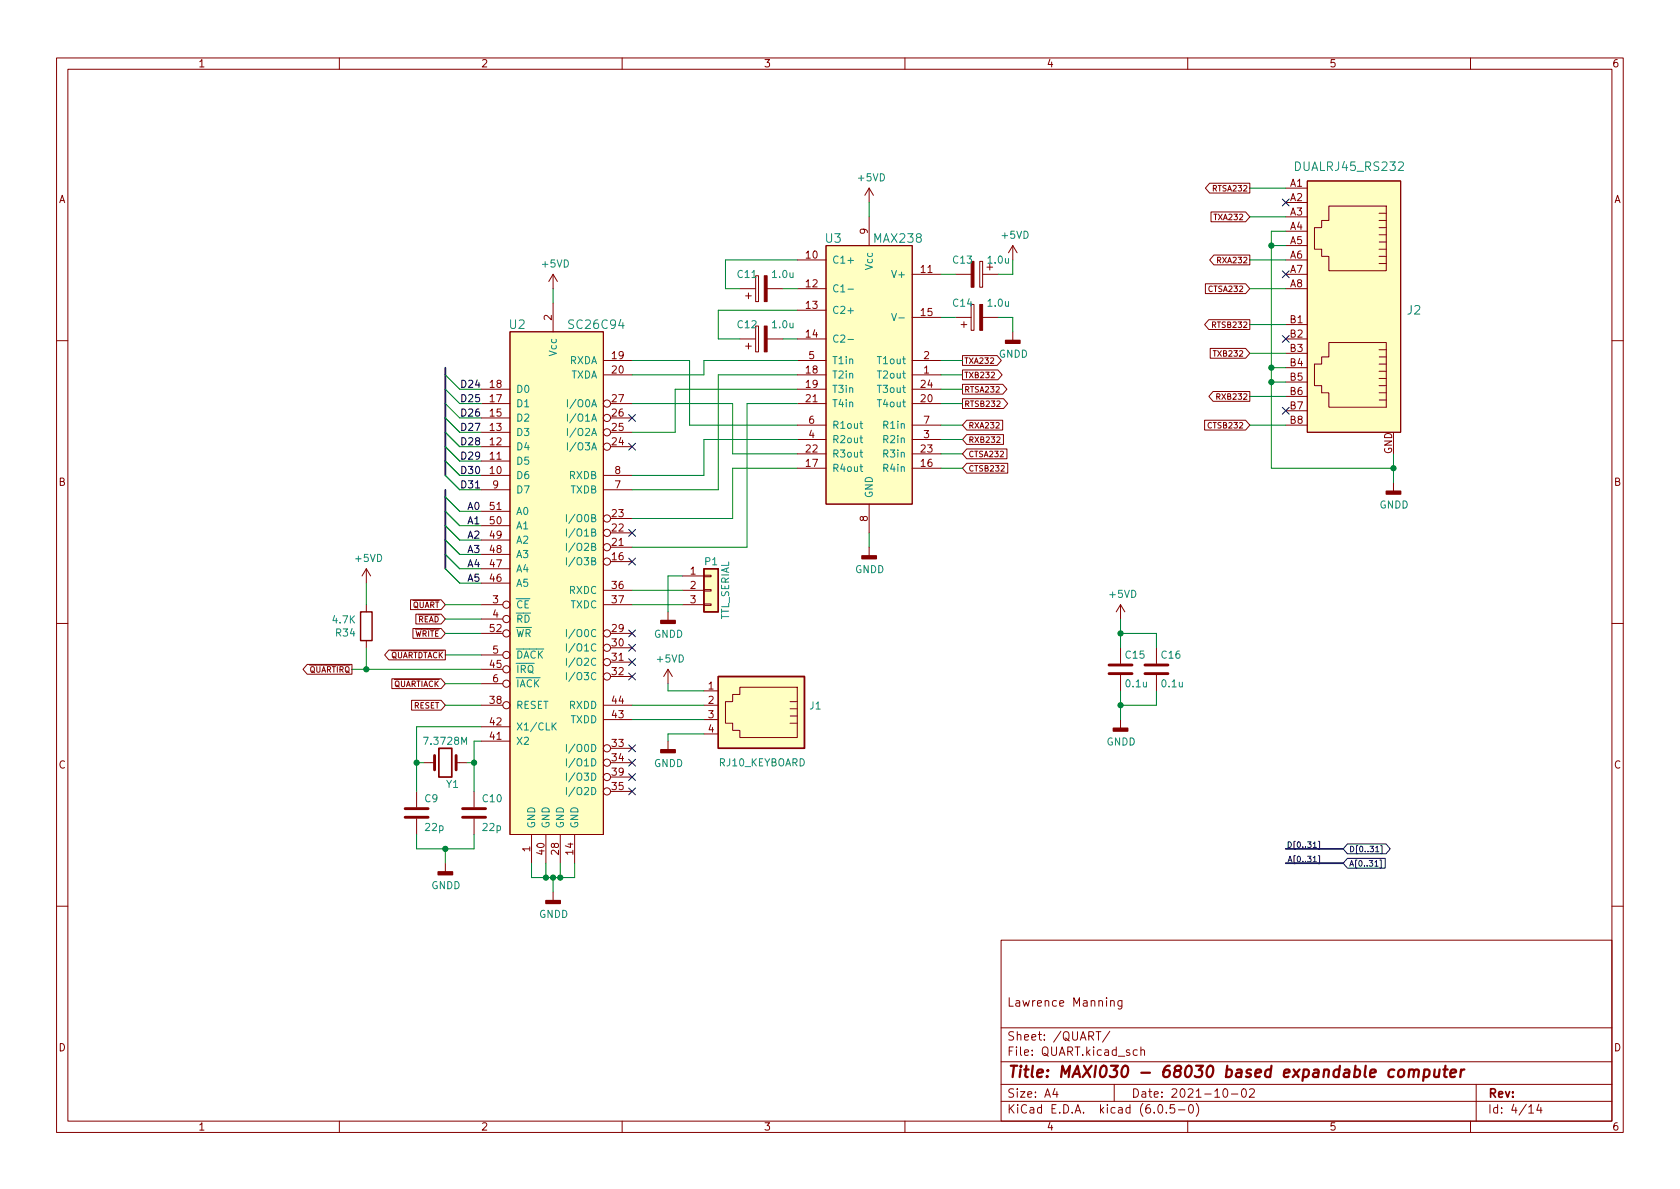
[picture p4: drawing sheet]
<svg xmlns="http://www.w3.org/2000/svg" width="297mm" height="210mm" viewBox="0 0 297 210" stroke-linecap="round" stroke-linejoin="round" font-family="sans-serif">
<g fill="none" stroke="#840000" stroke-width=".18">
<path d="M10 10.2h277v190.1h-277zM12 12.2h273v186.1h-273zM60 10.2v2M110 10.2v2M160 10.2v2M210 10.2v2M260 10.2v2M153.7 33.3v2.5M153.7 38.3v5.1M153.7 33.3l-.8 1.2M153.7 33.3l.7 1.2M213.9 32.4h7.1v1.7h-7.1l-.8-.8z"/>
<path d="M214.1 37.5h6.1l.8 .8-.8 .9h-6.1zM227.3 33.3h3.8M227.3 35.8h3.8M227.3 38.3h3.8M231.1 32h16.5v44.4h-16.5zM234.9 36.4h10.2v11.5h-10.2v-2.6h-1.2v-1.2h-1.3v-3.8h1.3v-1.3h1.2zM243.8 37.7h1.3M243.8 39h1.3M90.2 58.7h16.5v88.9h-16.5zM97.8 48.5v2.5M97.8 53.6v5.1M97.8 48.5l-.8 1.3"/>
<path d="M97.8 48.5l.8 1.3M130.8 51h2.8M130.8 59.9h2.8M131.8 52.3h1M132.3 51.8v1M133.6 48.8h.5v4.5h-.5zM133.6 57.7h.5v4.5h-.5zM135.6 51h2.8M135.6 59.9h2.8M141 46h5M141 51h5M141 54.9h5"/>
<path d="M141 59.9h5M146 43.4h15.3v45.7h-15.3zM161.3 56.1h5.1M161.3 48.5h5.1M168.9 56.1h2.8M168.9 48.5h2.8M169.9 57.4h1M170.4 56.9v1M171.7 53.8h.5v4.6h-.5zM173.2 46.2h.5v4.6h-.5zM173.7 56.1h2.8M173.7 48.5h2.8"/>
<path d="M175 46.7v1M179.1 43.4v2.6M179.1 58.7v1.5M179.1 43.4l-.8 1.3M179.1 43.4l.7 1.3M213.1 50.2h7.1l.8 .8-.8 .9h-7.1zM213.7 56.5h7.3v1.8h-7.3l-.7-.9zM214.6 45.1h6.4v1.7h-6.4l-.7-.8zM227.3 57.4h3.8M227.3 48.5h3.8M227.3 46h3.8M227.3 51h3.8"/>
<path d="M227.3 59.9h3.8M227.3 40.9h3.8M227.3 43.4h3.8M243.8 40.3h1.3M243.8 41.5h1.3M243.8 42.8h1.3M243.8 44.1h1.3M243.8 45.3h1.3M243.8 46.6h1.3M10 60.2h2M85.1 79h5.1M85.1 76.4h5.1"/>
<path d="M85.1 73.9h5.1M85.1 71.4h5.1M85.1 68.8h5.1M106.7 63.7h5.1M106.7 66.3h5.1M107.9 79h3.9M107.9 76.4h3.9M107.9 73.9h3.9M107.9 71.4h3.9M131.8 61.2h1M132.3 60.7v1M141 71.4h5"/>
<path d="M141 68.8h5M141 63.7h5M141 66.3h5M141 77.7h5M141 75.2h5M161.3 71.4h5.1M161.3 68.8h5.1M161.3 63.7h5.1M161.3 66.3h5.1M161.3 77.7h5.1M161.3 75.2h5.1M170.2 65.4h6.2l.8 .9-.8 .9h-6.2z"/>
<path d="M170.2 62.9h6.1l.7 .8-.7 .9h-6.1zM170.2 68h7.1l.7 .8-.7 .9h-7.1zM170.2 70.5h7.2l.8 .9-.8 .8h-7.2zM170.9 76.9h6.5v1.7h-6.5l-.7-.9zM170.9 74.3h6.4v1.7h-6.4l-.7-.8zM170.9 79.4h7.1v1.7h-7.1l-.7-.8zM175.3 65.9l.3-.1 .2 .3-.6 .7h.6M176.2 77.3l.4-.1 .2 .3-.6 .7h.6M176.3 71l.3-.1 .2 .3-.6 .7h.6M213 74.3h7.2l.8 .9-.8 .8h-7.2zM214 61.6h6.2l.8 .9-.8 .8h-6.2zM214.5 69.2h6.5v1.8h-6.5l-.8-.9z"/>
<path d="M215.1 70.1h.5l.1-.4-.6-.1v1M227.3 75.2h3.8M227.3 62.5h3.8M227.3 65h3.8M227.3 67.6h3.8M227.3 70.1h3.8M227.3 72.6h3.8M234.9 60.6h10.2v11.4h-10.2v-2.5h-1.2v-1.3h-1.3v-3.8h1.3v-1.3h1.2zM243.8 61.8h1.3M243.8 63.1h1.3M243.8 64.4h1.3M243.8 65.7h1.3"/>
<path d="M243.8 66.9h1.3M243.8 68.2h1.3M243.8 69.5h1.3M243.8 70.7h1.3M246.4 76.4v3.9M285 60.2h2M85.1 84.1h5.1M85.1 81.5h5.1M85.1 98h5.1M85.1 95.5h5.1M85.1 93h5.1M85.1 90.4h5.1"/>
<path d="M85.1 86.6h5.1M106.7 84.1h5.1M106.7 86.6h5.1M107.9 99.3h3.9M107.9 96.8h3.9M107.9 94.2h3.9M107.9 91.7h3.9M141 82.8h5M141 80.3h5M153.7 89.1v5.1M153.7 96.8v1.5M161.3 82.8h5.1"/>
<path d="M161.3 80.3h5.1M170.9 81.9h7.3v1.8h-7.3l-.7-.9zM177 82.4l.4-.1 .2 .3-.6 .7h.6M246.4 85.3v1.6M10 110.2h2M54.3 117.5h7.9v1.7h-7.9l-.7-.8zM64.8 100.6v2.5M64.8 106.9v1.3M64.8 113.3v1.2M64.8 100.6l-.8 1.2M64.8 100.6l.7 1.2M68.8 115h9.9v1.7h-9.9l-.8-.9z"/>
<path d="M72.6 106.1h5.4l.7 .8-.7 .9h-5.4zM73 111.1h5l.7 .9-.7 .9h-5zM73.5 108.6h4.5l.7 .9-.7 .8h-4.5zM85.1 112h3.8M85.1 106.9h3.8M85.1 109.5h3.8M85.1 118.4h3.8M85.1 103.1h5.1M85.1 100.6h5.1M85.1 115.8h3.8M106.7 106.9h5.1M106.7 104.4h5.1"/>
<path d="M107.9 112h3.9M107.9 114.5h3.9M107.9 117.1h3.9M107.9 119.6h3.9M118.1 118.4l-.8 1.2M118.1 108.2v1.5M118.1 118.4v2.5M118.1 118.4l.8 1.2M120.6 106.9h3.9M120.6 104.4h3.9M120.6 101.8h3.9M124.5 106.8h1.2v.3h-1.2z"/>
<path d="M124.5 104.3h1.2v.2h-1.2zM124.5 101.7h1.2v.3h-1.2zM198.1 106.9v2.6M198.1 114.5v2.8M198.1 119.4v2.8M198.1 106.9l-.7 1.3M198.1 106.9l.8 1.3M204.5 114.5v2.8M204.5 119.4v2.8M285 110.2h2M69.3 120h8.7l.7 .9-.7 .9h-8.7zM72.8 123.8h5.2l.7 .9-.7 .9h-5.2z"/>
<path d="M73.7 139.9v2.8M74.9 134.9h1.9M80.6 134.9h1.9M83.8 139.9v2.8M85.1 124.7h3.8M85.1 131.1h5.1M85.1 128.5h5.1M85.1 120.9h3.8M106.7 124.7h5.1M106.7 127.2h5.1M107.9 132.3h3.9M107.9 134.9h3.9"/>
<path d="M107.9 139.9h3.9M107.9 137.4h3.9M118.1 131.1v1.5M124.5 122.2h2.5M124.5 124.7h2.5M124.5 127.2h2.5M124.5 129.8h2.5M128.3 124.1h1.2v-1.3h1.3v-1.3h10.2v8.9h-10.2v-1.2h-1.3v-1.3h-1.2zM139.7 124.1h1.3M139.7 125.3h1.3M139.7 126.6h1.3M139.7 127.9h1.3"/>
<path d="M198.1 127.2v1.6M73.7 144.8v2.8M78.7 152.6v1.6M83.8 144.8v2.8M94 147.6v5M96.5 147.6v5M97.8 157.7v1.6M99.1 147.6v5M101.6 147.6v5M10 160.2h2M177 166.3h108v32h-108zM196.4 177.1l.2-.2 .3 .1 .1 .9"/>
<path d="M196.4 176.9v1M198.4 176.9v1.2l-.3 .3h-.4M198.4 177l-.5-.1-.3 .3v.4l.2 .3h.6M285 160.2h2M60 198.3v2M110 198.3v2M160 198.3v2M177 194.8h108M177 191.8h108M177 187.8h108M177 181.8h108M186.5 192.5l-.4 1h1"/>
<path d="M186.9 193v1M193.8 182.4h.8M194.2 182.4v1.5M196.2 182.4l-1.3 1.9M197 191.8v3M201.1 185.7l-.5-.1-.2 .3v.4l.1 .3h.6M201.7 185.8l.2-.2 .4 .1 .1 .9M201.7 185.1v1.5M204.9 195.4l.2-.1a.81 .81 0 0 1 .6 .7 .81 .81 0 0 1-.3 .8h-.2a.81 .81 0 0 1-.6-.6 .81 .81 0 0 1 .3-.8zM206.2 196.7v.1M207.6 195.3h-.7v.7l.2-.1 .5 .1 .1 .2-.1 .5-.2 .1-.5-.1M208.4 196.3h1.1"/>
<path d="M210 198.3v2M210.4 195.4l.1-.1a.81 .81 0 0 1 .6 .7 .81 .81 0 0 1-.3 .8h-.2a.81 .81 0 0 1-.5-.6 .81 .81 0 0 1 .3-.8zM211.5 195.1a1.72 1.72 0 0 1 0 2.3M216.4 192.6l.2-.1a.81 .81 0 0 1 .6 .7 .81 .81 0 0 1-.3 .8h-.2a.81 .81 0 0 1-.6-.6 .81 .81 0 0 1 .3-.8zM217.7 193.5h1.2M219.7 192.6l.2-.1a.81 .81 0 0 1 .5 .7 .81 .81 0 0 1-.3 .8h-.1a.81 .81 0 0 1-.6-.6 .81 .81 0 0 1 .3-.8zM220.9 192.7l.6-.2 .2 .2 .1 .3-.9 1h.9M260 198.3v2M261 191.8v6.5M270.3 195.8l.4-.5v1.5M270.3 196.8h.9M272.1 195.3l-.4 1h.9"/>
<path d="M272.4 195.8v1"/>
<circle cx="107.3" cy="73.9" r=".63"/>
<circle cx="107.3" cy="76.4" r=".63"/>
<circle cx="107.3" cy="71.4" r=".63"/>
<circle cx="107.3" cy="79" r=".63"/>
<circle cx="107.3" cy="99.3" r=".63"/>
<circle cx="107.3" cy="96.8" r=".63"/>
<circle cx="107.3" cy="94.2" r=".63"/>
<circle cx="107.3" cy="91.7" r=".63"/>
<circle cx="89.5" cy="112" r=".63"/>
<circle cx="89.5" cy="118.4" r=".63"/>
<circle cx="89.5" cy="115.8" r=".63"/>
<circle cx="89.5" cy="106.9" r=".63"/>
<circle cx="89.5" cy="109.5" r=".63"/>
<circle cx="107.3" cy="112" r=".63"/>
<circle cx="107.3" cy="119.6" r=".63"/>
<circle cx="107.3" cy="114.5" r=".63"/>
<circle cx="107.3" cy="117.1" r=".63"/>
<circle cx="89.5" cy="124.7" r=".63"/>
<circle cx="89.5" cy="120.9" r=".63"/>
<circle cx="107.3" cy="132.3" r=".63"/>
<circle cx="107.3" cy="134.9" r=".63"/>
<circle cx="107.3" cy="139.9" r=".63"/>
<circle cx="107.3" cy="137.4" r=".63"/>
</g>
<g fill="none" stroke="#840000" stroke-width=".4">
<path d="M247.4 189.3a.52 .52 0 0 1 .5-.2 .52 .52 0 0 1 .4 .4l-.1 .6a.55 .55 0 0 1-.5 .4 .55 .55 0 0 1-.5-.4zM249.2 189.3a.49 .49 0 0 1 .8 .1l-.1 1.1M249.2 189.1l-.2 1.4M250 189.4a.5 .5 0 0 1 .8-.2v1.3M251.9 189.2l.2-.1 .5 .1 .2 .3-.1 .6a.66 .66 0 0 1-1 .3M251.9 189.1l-.3 2M253.7 189.1l-.1 1.3a.57 .57 0 0 0 .8-.1M254.5 189.1l-.1 1.4M255.2 189.1h.8M255.6 188.5l-.2 1.7v.2l.4 .1M256.5 189.8l.9-.2v-.4l-.6-.1-.3 .3v1l.2 .1 .5-.1M258.3 189.1l-.1 1.4"/>
<path d="M258.9 189.1l-.4 .1-.2 .3"/>
</g>
<g fill="#840000" stroke="#840000" stroke-width=".25">
<path d="M177.8 60.2h2.5v.5h-2.5z"/>
<path d="M116.8 109.7h2.6v.5h-2.6z"/>
<path d="M116.8 132.6h2.6v.5h-2.6z"/>
<path d="M152.4 98.3h2.5v.5h-2.5z"/>
<path d="M77.5 154.2h2.5v.5h-2.5z"/>
<path d="M96.5 159.3h2.6v.5h-2.6z"/>
<path d="M245.1 86.9h2.5v.5h-2.5z"/>
<path d="M196.8 128.8h2.6v.5h-2.6z"/>
</g>
<g fill="#840000" stroke="#840000" stroke-width=".18">
<path d="M173.2 53.8h.5v4.6h-.5z"/>
<path d="M171.7 46.2h.5v4.6h-.5z"/>
<path d="M135.1 48.8h.5v4.5h-.5z"/>
<path d="M135.1 57.7h.5v4.5h-.5z"/>
</g>
<g fill="#ffffc2" stroke="#ffffc2" stroke-width=".18">
<path d="M127 119.6h15.2v12.7h-15.2z"/>
<path d="M90.2 58.7h16.5v88.9h-16.5z"/>
<path d="M124.5 100.6h2.5v7.6h-2.5z"/>
<path d="M146 43.4h15.3v45.7h-15.3z"/>
<path d="M231.1 32h16.5v44.4h-16.5z"/>
</g>
<path d="M63.8 108.2h2v5.1h-2zM124.5 100.6h2.5v7.6h-2.5zM127 119.6h15.2v12.7h-15.2z" fill="none" stroke="#840000" stroke-width=".25"/>
<g fill="none" stroke="#008484" stroke-width=".18">
<path d="M149.9 51.1h1M157.7 55.4l.4 1.3 .4-1.3M158.9 56.2h1M100.3 70.7v1.2M100.3 73.2v1.3M100.3 75.8v1.2M100.3 78.3v1.3M149.9 60h1M152 80h.5M152 77.4h.5M152 74.9h.5M152.2 79.6v1.1l.3 .1"/>
<path d="M152.2 77v1.1l.3 .2M152.2 74.5v1.1l.3 .2M100.1 91v1.3M100.1 93.5v1.3M100.1 96.1v1.2M100.1 98.6v1.3M101.7 98.6l-1.1 1.6M101.7 96l-1.1 1.6M101.7 93.5l-1.1 1.6M101.7 90.9l-1.1 1.7M152 82.5h.5M152.2 82.1v1.1l.3 .2"/>
<path d="M100.1 111.3v1.3M100.1 113.9v1.2M100.1 116.4v1.3M100.1 118.9v1.3M101.7 111.3l-1.1 1.6M101.7 113.8l-1.1 1.6M101.7 116.3l-1.1 1.7M101.7 118.9l-1.1 1.6M97.8 128.4l.5 .7M98.3 127.8l-.7 .7M100.1 131.6v1.3M100.1 134.2v1.2"/>
<path d="M100.1 136.7v1.3M100.1 139.3v1.2M101.7 131.6l-1.1 1.6M101.7 134.1l-1.1 1.6M101.7 139.2l-1.1 1.6M101.7 136.7l-1.1 1.6"/>
</g>
<path d="M77.6 132.3h2.3v5.1h-2.3z" fill="none" stroke="#840000" stroke-width=".3"/>
<path d="M196.1 119.1h4.1M196.1 117.6h4.1M202.4 119.1h4.1M202.4 117.6h4.1M76.8 133.6v2.5M80.6 133.6v2.5M71.6 144.5h4.1M71.6 143h4.1M81.8 144.5h4.1M81.8 143h4.1" fill="none" stroke="#840000" stroke-width=".51"/>
<g fill="none" stroke="#000084" stroke-width=".18">
<path d="M226.7 35.2l1.2 1.2M227.9 35.2l-1.2 1.2M226.7 47.9l1.2 1.2M226.7 59.3l1.2 1.2M227.9 47.9l-1.2 1.2M227.9 59.3l-1.2 1.2M111.2 78.4l1.2 1.2M111.2 73.3l1.2 1.2M112.4 78.4l-1.2 1.2M112.4 73.3l-1.2 1.2M226.7 72l1.2 1.2M227.9 72l-1.2 1.2"/>
<path d="M111.2 98.7l1.2 1.2M111.2 93.6l1.2 1.2M112.4 98.7l-1.2 1.2M112.4 93.6l-1.2 1.2M111.2 116.5l1.2 1.2M111.2 119l1.2 1.2M111.2 111.4l1.2 1.2M111.2 113.9l1.2 1.3M112.4 116.5l-1.2 1.2M112.4 119l-1.2 1.2M112.4 111.4l-1.2 1.2M112.4 113.9l-1.2 1.3"/>
<path d="M111.2 134.3l1.2 1.2M111.2 131.7l1.2 1.2M111.2 139.3l1.2 1.3M111.2 136.8l1.2 1.2M112.4 134.3l-1.2 1.2M112.4 131.7l-1.2 1.2M112.4 139.3l-1.2 1.3M112.4 136.8l-1.2 1.2M227.8 148.9a.5 .5 0 0 1 .5 .5 .5 .5 0 0 1-.5 .5zM227.8 152.4l.3-1 .3 1M227.8 152.1h.5M238.2 149.2h6.9l.7 .9-.7 .9h-6.9l-.7-.9z"/>
<path d="M238.2 151.8h6.7v1.7h-6.7l-.7-.9zM243.1 153.2h.6M243.2 150.6h.6M244 152.1h.2v1.4h-.2M244.1 149.5h.3v1.5h-.3"/>
</g>
<path d="M84.1 86.3h.7" fill="none" stroke="#000" stroke-width=".18"/>
<path d="M78.7 65v19.1M78.7 86.6v14M227.3 150.1h10.2M227.3 152.6h10.2" fill="none" stroke="#000084" stroke-width=".3"/>
<g fill="none" stroke="#008400" stroke-width=".18">
<path d="M153.7 35.8v2.5M221 33.3h6.3M221 38.3h6.3M97.8 51v2.6M138.4 51h2.6M138.4 59.9h2.6M141 54.9h-14v5h3.8M141 46h-12.7v5h2.5M166.4 56.1h2.5M166.4 48.5h2.5M176.5 56.1h2.6v2.6M179.1 46v2.5h-2.6"/>
<path d="M221 51h6.3M221 46h6.3M221 57.4h6.3M224.8 43.4h2.5M227.3 40.9h-2.5v41.9h21.6M78.7 68.8l2.6 2.6h3.8M78.7 66.3l2.6 2.5h3.8M78.7 73.9l2.6 2.5h3.8M78.7 76.4l2.6 2.6h3.8M78.7 71.4l2.6 2.5h3.8M78.7 79l2.6 2.5h3.8M111.8 71.4h17.7v8.9h11.5"/>
<path d="M111.8 63.7h10.1v11.5h19.1M141 63.7h-16.5v2.6h-12.7M141 77.7h-16.5v6.4h-12.7M141 66.3h-14v20.3h-15.2M141 71.4h-8.9v25.4h-20.3M141 68.8h-21.6v7.6h-7.6M166.4 71.4h3.8M166.4 77.7h3.8M166.4 75.2h3.8M166.4 68.8h3.8M166.4 66.3h3.8M166.4 63.7h3.8"/>
<path d="M221 75.2h6.3M221 62.5h6.3M221 70.1h6.3M224.8 65h2.5M224.8 67.6h2.5M78.7 81.5l2.6 2.6h3.8M78.7 84.1l2.6 2.5h3.8M78.7 87.9l2.6 2.5h3.8M78.7 90.4l2.6 2.6h3.8M78.7 93l2.6 2.5h3.8M78.7 98l2.6 2.6h3.8M78.7 95.5l2.6 2.5h3.8"/>
<path d="M141 82.8h-11.5v8.9h-17.7M153.7 94.2v2.6M166.4 80.3h3.8M166.4 82.8h3.8M246.4 80.3v5M62.2 118.4h22.9M64.8 103.1v3.8M64.8 114.5v3.9M78.7 106.9h6.4M78.7 112h6.4M78.7 115.8h6.4M78.7 109.5h6.4"/>
<path d="M78.7 100.6l2.6 2.5h3.8M111.8 106.9h8.8M111.8 104.4h8.8M120.6 101.8h-2.5v6.4M198.1 112h6.4v2.5M198.1 109.5v5M73.7 134.9h1.2M78.7 124.7h6.4M78.7 120.9h6.4M82.5 134.9h1.3M85.1 131.1h-1.3v8.8M85.1 128.5h-11.4v11.4"/>
<path d="M111.8 127.2h12.7M111.8 124.7h12.7M118.1 120.9v1.3h6.4M124.5 129.8h-6.4v1.3M198.1 122.2v5M204.5 122.2v2.5h-6.4M73.7 147.6v2.5h10.1v-2.5M78.7 150.1v2.5M94 152.6v2.6h7.6v-2.6M96.5 152.6v2.6M97.8 155.2v2.5M99.1 152.6v2.6"/>
</g>
<g fill="#008400" stroke="#008400" stroke-width=".18">
<circle cx="64.8" cy="118.4" r=".46"/>
<circle cx="246.4" cy="82.8" r=".46"/>
<circle cx="224.8" cy="43.4" r=".46"/>
<circle cx="198.1" cy="112" r=".46"/>
<circle cx="198.1" cy="124.7" r=".46"/>
<circle cx="78.7" cy="150.1" r=".46"/>
<circle cx="73.7" cy="134.9" r=".46"/>
<circle cx="83.8" cy="134.9" r=".46"/>
<circle cx="96.5" cy="155.2" r=".46"/>
<circle cx="97.8" cy="155.2" r=".46"/>
<circle cx="99.1" cy="155.2" r=".46"/>
<circle cx="224.8" cy="67.6" r=".46"/>
<circle cx="224.8" cy="65" r=".46"/>
</g>
<text font-size="2.8" fill="#840000" x="178" y="190.6">Title: MAXI030 - 68030 based expandable computer</text>
<g font-size="2.1" fill="#008484">
<text x="229.2" y="30.2">DUALRJ45_RS232</text>
<text x="146" y="42.9">U3</text>
<text x="154.6" y="42.9">MAX238</text>
<text x="90.1" y="58.2">U2</text>
<text x="100.8" y="58.2">SC26C94</text>
<text x="248.8" y="55.6">J2</text>
</g>
<g font-size="2.1" fill="#840000">
<text x="178" y="178">Lawrence Manning</text>
<text x="178" y="184">Sheet: /QUART/</text>
<text x="178" y="186.7">File: QUART.kicad_sch</text>
<text x="178" y="196.9">KiCad E.D.A. kicad (6.0.5-0)</text>
<text x="178" y="194.1">Size: A4</text>
<text x="200" y="194.1">Date: 2021-10-02</text>
<text x="263" y="194.1">Rev:</text>
<text x="263" y="196.9">Id: 4/14</text>
</g>
<g font-size="1.8" fill="#840000">
<text x="35" y="11.9">1</text>
<text x="85" y="11.9">2</text>
<text x="135" y="11.9">3</text>
<text x="185" y="11.9">4</text>
<text x="235" y="11.9">5</text>
<text x="285" y="11.9">6</text>
<text x="10.3" y="35.9">A</text>
<text x="228.1" y="33">A1</text>
<text x="228.1" y="35.6">A2</text>
<text x="285.3" y="35.9">A</text>
<text x="153.4" y="41.4" transform="rotate(-90 153.4 41.4)">9</text>
<text x="228.1" y="38.1">A3</text>
<text x="228.1" y="40.6">A4</text>
<text x="142.5" y="45.7">10</text>
<text x="228.1" y="43.2">A5</text>
<text x="228.1" y="45.7">A6</text>
<text x="142.5" y="50.8">12</text>
<text x="162.8" y="48.3">11</text>
<text x="228.1" y="48.3">A7</text>
<text x="228.1" y="50.8">A8</text>
<text x="97.5" y="56.6" transform="rotate(-90 97.5 56.6)">2</text>
<text x="142.5" y="54.6">13</text>
<text x="142.5" y="59.7">14</text>
<text x="162.8" y="55.9">15</text>
<text x="228.1" y="57.1">B1</text>
<text x="228.1" y="59.7">B2</text>
<text x="108.2" y="63.5">19</text>
<text x="143" y="63.5">5</text>
<text x="163.3" y="63.5">2</text>
<text x="228.1" y="62.2">B3</text>
<text x="228.1" y="64.8">B4</text>
<text x="86.6" y="71.1">17</text>
<text x="86.6" y="68.6">18</text>
<text x="108.2" y="66">20</text>
<text x="108.2" y="71.1">27</text>
<text x="142.5" y="66">18</text>
<text x="142.5" y="68.6">19</text>
<text x="142.5" y="71.1">21</text>
<text x="162.8" y="71.1">20</text>
<text x="162.8" y="68.6">24</text>
<text x="163.3" y="66">1</text>
<text x="228.1" y="67.3">B5</text>
<text x="228.1" y="69.8">B6</text>
<text x="86.6" y="76.2">13</text>
<text x="86.6" y="73.7">15</text>
<text x="108.2" y="76.2">25</text>
<text x="108.2" y="73.7">26</text>
<text x="143" y="77.5">4</text>
<text x="143" y="74.9">6</text>
<text x="163.3" y="77.5">3</text>
<text x="163.3" y="74.9">7</text>
<text x="228.1" y="72.4">B7</text>
<text x="228.1" y="74.9">B8</text>
<text x="86.6" y="83.8">10</text>
<text x="86.6" y="81.3">11</text>
<text x="86.6" y="78.7">12</text>
<text x="108.2" y="78.7">24</text>
<text x="108.7" y="83.8">8</text>
<text x="142.5" y="82.5">17</text>
<text x="142.5" y="80">22</text>
<text x="162.8" y="82.5">16</text>
<text x="162.8" y="80">23</text>
<text x="246.1" y="80.3" transform="rotate(-90 246.1 80.3)">GND</text>
<text x="10.3" y="85.9">B</text>
<text x="87.1" y="86.4">9</text>
<text x="108.7" y="86.4">7</text>
<text x="285.3" y="85.9">B</text>
<text x="86.6" y="95.2">49</text>
<text x="86.6" y="92.7">50</text>
<text x="86.6" y="90.2">51</text>
<text x="108.2" y="94">22</text>
<text x="108.2" y="91.4">23</text>
<text x="153.4" y="92.2" transform="rotate(-90 153.4 92.2)">8</text>
<text x="86.6" y="100.3">47</text>
<text x="86.6" y="97.8">48</text>
<text x="108.2" y="99.1">16</text>
<text x="108.2" y="96.5">21</text>
<text x="122.1" y="101.6">1</text>
<text x="86.6" y="102.9">46</text>
<text x="87.1" y="106.7">3</text>
<text x="108.2" y="104.1">36</text>
<text x="108.2" y="106.7">37</text>
<text x="122.1" y="104.1">2</text>
<text x="122.1" y="106.7">3</text>
<text x="86.6" y="111.8">52</text>
<text x="87.1" y="109.2">4</text>
<text x="108.2" y="111.8">29</text>
<text x="86.6" y="118.1">45</text>
<text x="87.1" y="115.6">5</text>
<text x="108.2" y="114.3">30</text>
<text x="108.2" y="116.8">31</text>
<text x="108.2" y="119.4">32</text>
<text x="86.6" y="124.5">38</text>
<text x="87.1" y="120.6">6</text>
<text x="108.2" y="124.5">44</text>
<text x="125.2" y="121.9">1</text>
<text x="125.2" y="124.5">2</text>
<text x="86.6" y="130.8">41</text>
<text x="86.6" y="128.3">42</text>
<text x="108.2" y="127">43</text>
<text x="125.2" y="127">3</text>
<text x="125.2" y="129.5">4</text>
<text x="10.3" y="135.9">C</text>
<text x="108.2" y="132.1">33</text>
<text x="108.2" y="134.6">34</text>
<text x="108.2" y="137.2">39</text>
<text x="285.3" y="135.9">C</text>
<text x="108.2" y="139.7">35</text>
<text x="93.7" y="150.6" transform="rotate(-90 93.7 150.6)">1</text>
<text x="96.3" y="151.1" transform="rotate(-90 96.3 151.1)">40</text>
<text x="98.8" y="151.1" transform="rotate(-90 98.8 151.1)">28</text>
<text x="101.3" y="151.1" transform="rotate(-90 101.3 151.1)">14</text>
<text x="10.3" y="185.9">D</text>
<text x="285.3" y="185.9">D</text>
<text x="35" y="199.9">1</text>
<text x="85" y="199.9">2</text>
<text x="135" y="199.9">3</text>
<text x="185" y="199.9">4</text>
<text x="235" y="199.9">5</text>
<text x="285" y="199.9">6</text>
</g>
<g font-size="1.8" fill="#008484">
<text x="151.8" y="32">+5VD</text>
<text x="95.9" y="47.3">+5VD</text>
<text x="147.1" y="46.6">C1+</text>
<text x="154.3" y="47.6" transform="rotate(-90 154.3 47.6)">Vcc</text>
<text x="168.6" y="46.6">C13</text>
<text x="174.8" y="46.6">1.0u</text>
<text x="177.2" y="42.2">+5VD</text>
<text x="130.5" y="49.1">C11</text>
<text x="136.7" y="49.1">1.0u</text>
<text x="147.1" y="51.7">C1-</text>
<text x="158.1" y="49.1">V+</text>
<text x="130.5" y="58">C12</text>
<text x="136.7" y="58">1.0u</text>
<text x="147.1" y="55.5">C2+</text>
<text x="168.6" y="54.2">C14</text>
<text x="174.8" y="54.2">1.0u</text>
<text x="98.4" y="62.8" transform="rotate(-90 98.4 62.8)">Vcc</text>
<text x="100.7" y="64.4">RXDA</text>
<text x="147.1" y="60.6">C2-</text>
<text x="147.1" y="64.4">T1in</text>
<text x="155.5" y="64.4">T1out</text>
<text x="176.6" y="63.2">GNDD</text>
<text x="91.2" y="69.5">D0</text>
<text x="100.8" y="66.9">TXDA</text>
<text x="147.1" y="66.9">T2in</text>
<text x="147.1" y="69.5">T3in</text>
<text x="155.5" y="66.9">T2out</text>
<text x="155.5" y="69.5">T3out</text>
<text x="91.2" y="77.1">D3</text>
<text x="91.2" y="74.5">D2</text>
<text x="91.2" y="72">D1</text>
<text x="101" y="77.1">I/O2A</text>
<text x="101" y="74.5">I/O1A</text>
<text x="101" y="72">I/O0A</text>
<text x="147.1" y="72">T4in</text>
<text x="147.1" y="75.8">R1out</text>
<text x="155.5" y="72">T4out</text>
<text x="156.4" y="75.8">R1in</text>
<text x="91.2" y="82.2">D5</text>
<text x="91.2" y="79.6">D4</text>
<text x="101" y="79.6">I/O3A</text>
<text x="147.1" y="83.4">R4out</text>
<text x="147.1" y="80.9">R3out</text>
<text x="147.1" y="78.4">R2out</text>
<text x="156.4" y="83.4">R4in</text>
<text x="156.4" y="80.9">R3in</text>
<text x="156.4" y="78.4">R2in</text>
<text x="91.2" y="84.7">D6</text>
<text x="91.2" y="87.2">D7</text>
<text x="100.7" y="84.7">RXDB</text>
<text x="100.8" y="87.2">TXDB</text>
<text x="154.3" y="88.1" transform="rotate(-90 154.3 88.1)">GND</text>
<text x="243.9" y="89.9">GNDD</text>
<text x="91.2" y="93.6">A1</text>
<text x="91.2" y="91.1">A0</text>
<text x="101" y="94.9">I/O1B</text>
<text x="101" y="92.3">I/O0B</text>
<text x="62.9" y="99.4">+5VD</text>
<text x="91.2" y="101.2">A4</text>
<text x="91.2" y="98.7">A3</text>
<text x="91.2" y="96.1">A2</text>
<text x="101" y="99.9">I/O3B</text>
<text x="101" y="97.4">I/O2B</text>
<text x="124.6" y="99.9">P1</text>
<text x="151.2" y="101.3">GNDD</text>
<text x="91.2" y="107.6">~{CE}</text>
<text x="91.2" y="103.8">A5</text>
<text x="100.7" y="105">RXDC</text>
<text x="100.8" y="107.6">TXDC</text>
<text x="196.3" y="105.7">+5VD</text>
<text x="58.9" y="110.2">4.7K</text>
<text x="59.4" y="112.5">R34</text>
<text x="91.2" y="110.1">~{RD}</text>
<text x="91.2" y="112.6">~{WR}</text>
<text x="101" y="112.6">I/O0C</text>
<text x="115.6" y="112.8">GNDD</text>
<text x="128.9" y="109.7" transform="rotate(-90 128.9 109.7)">TTL_SERIAL</text>
<text x="91.2" y="119">~{IRQ}</text>
<text x="91.2" y="116.5">~{DACK}</text>
<text x="101" y="115.2">I/O1C</text>
<text x="101" y="117.7">I/O2C</text>
<text x="116.3" y="117.1">+5VD</text>
<text x="199.1" y="116.5">C15</text>
<text x="205.4" y="116.5">C16</text>
<text x="91.2" y="125.3">RESET</text>
<text x="91.2" y="121.5">~{IACK}</text>
<text x="100.7" y="125.3">RXDD</text>
<text x="101" y="120.3">I/O3C</text>
<text x="143.2" y="125.4">J1</text>
<text x="199.2" y="121.5">0.1u</text>
<text x="205.5" y="121.5">0.1u</text>
<text x="75.3" y="131.7">7.3728M</text>
<text x="91.2" y="131.7">X2</text>
<text x="91.2" y="129.2">X1/CLK</text>
<text x="100.8" y="127.9">TXDD</text>
<text x="195.6" y="131.8">GNDD</text>
<text x="101" y="133">I/O0D</text>
<text x="101" y="135.5">I/O1D</text>
<text x="115.6" y="135.6">GNDD</text>
<text x="127.1" y="135.5">RJ10_KEYBOARD</text>
<text x="75.1" y="141.9">C9</text>
<text x="78.9" y="139.3">Y1</text>
<text x="85.4" y="141.9">C10</text>
<text x="101" y="140.6">I/O2D</text>
<text x="101" y="138">I/O3D</text>
<text x="75.3" y="146.9">22p</text>
<text x="85.4" y="146.9">22p</text>
<text x="94.6" y="146.6" transform="rotate(-90 94.6 146.6)">GND</text>
<text x="97.2" y="146.6" transform="rotate(-90 97.2 146.6)">GND</text>
<text x="99.7" y="146.6" transform="rotate(-90 99.7 146.6)">GND</text>
<text x="102.2" y="146.6" transform="rotate(-90 102.2 146.6)">GND</text>
<text x="76.2" y="157.2">GNDD</text>
<text x="95.3" y="162.3">GNDD</text>
</g>
<g font-size="1.8">
<text x="81.3" y="71.1">D25</text>
<text x="81.3" y="68.6">D24</text>
<text x="81.3" y="76.2">D27</text>
<text x="81.3" y="73.6">D26</text>
<text x="81.3" y="81.3">D29</text>
<text x="81.3" y="78.7">D28</text>
<text x="81.3" y="83.8">D30</text>
<text x="81.3" y="86.3">D31</text>
<text x="82.5" y="90.2">A0</text>
<text x="82.5" y="95.2">A2</text>
<text x="82.5" y="92.7">A1</text>
<text x="82.5" y="97.8">A3</text>
<text x="82.5" y="100.3">A4</text>
<text x="82.5" y="102.9">A5</text>
</g>
<g font-size="1.4" fill="#840000">
<text x="214.7" y="33.8">RTSA232</text>
<text x="214.9" y="38.9">TXA232</text>
<text x="215.5" y="46.5">RXA232</text>
<text x="213.9" y="51.6">CTSA232</text>
<text x="214.7" y="58">RTSB232</text>
<text x="170.4" y="64.3">TXA232</text>
<text x="214.9" y="63">TXB232</text>
<text x="170.4" y="66.9">TXB232</text>
<text x="170.4" y="69.4">RTSA232</text>
<text x="170.4" y="71.9">RTSB232</text>
<text x="215.5" y="70.7">RXB232</text>
<text x="171.2" y="75.7">RXA232</text>
<text x="213.9" y="75.7">CTSB232</text>
<text x="171.2" y="78.3">RXB232</text>
<text x="171.2" y="83.4">CTSB232</text>
<text x="171.2" y="80.8">CTSA232</text>
<text x="71.8" y="107.5">~{QUART}</text>
<text x="72.2" y="112.6">~{WRITE}</text>
<text x="72.8" y="110">~{READ}</text>
<text x="53.6" y="118.9">~{QUARTIRQ}</text>
<text x="67.7" y="116.4">~{QUARTDTACK}</text>
<text x="68.4" y="121.5">~{QUARTIACK}</text>
<text x="73.1" y="125.3">RESET</text>
</g>
<g font-size="1.4" fill="#000084">
<text x="228.7" y="149.9">D[0..31]</text>
<text x="228.7" y="152.4">A[0..31]</text>
<text x="238.5" y="150.7">D[0..31]</text>
<text x="238.5" y="153.2">A[0..31]</text>
</g>
</svg>
